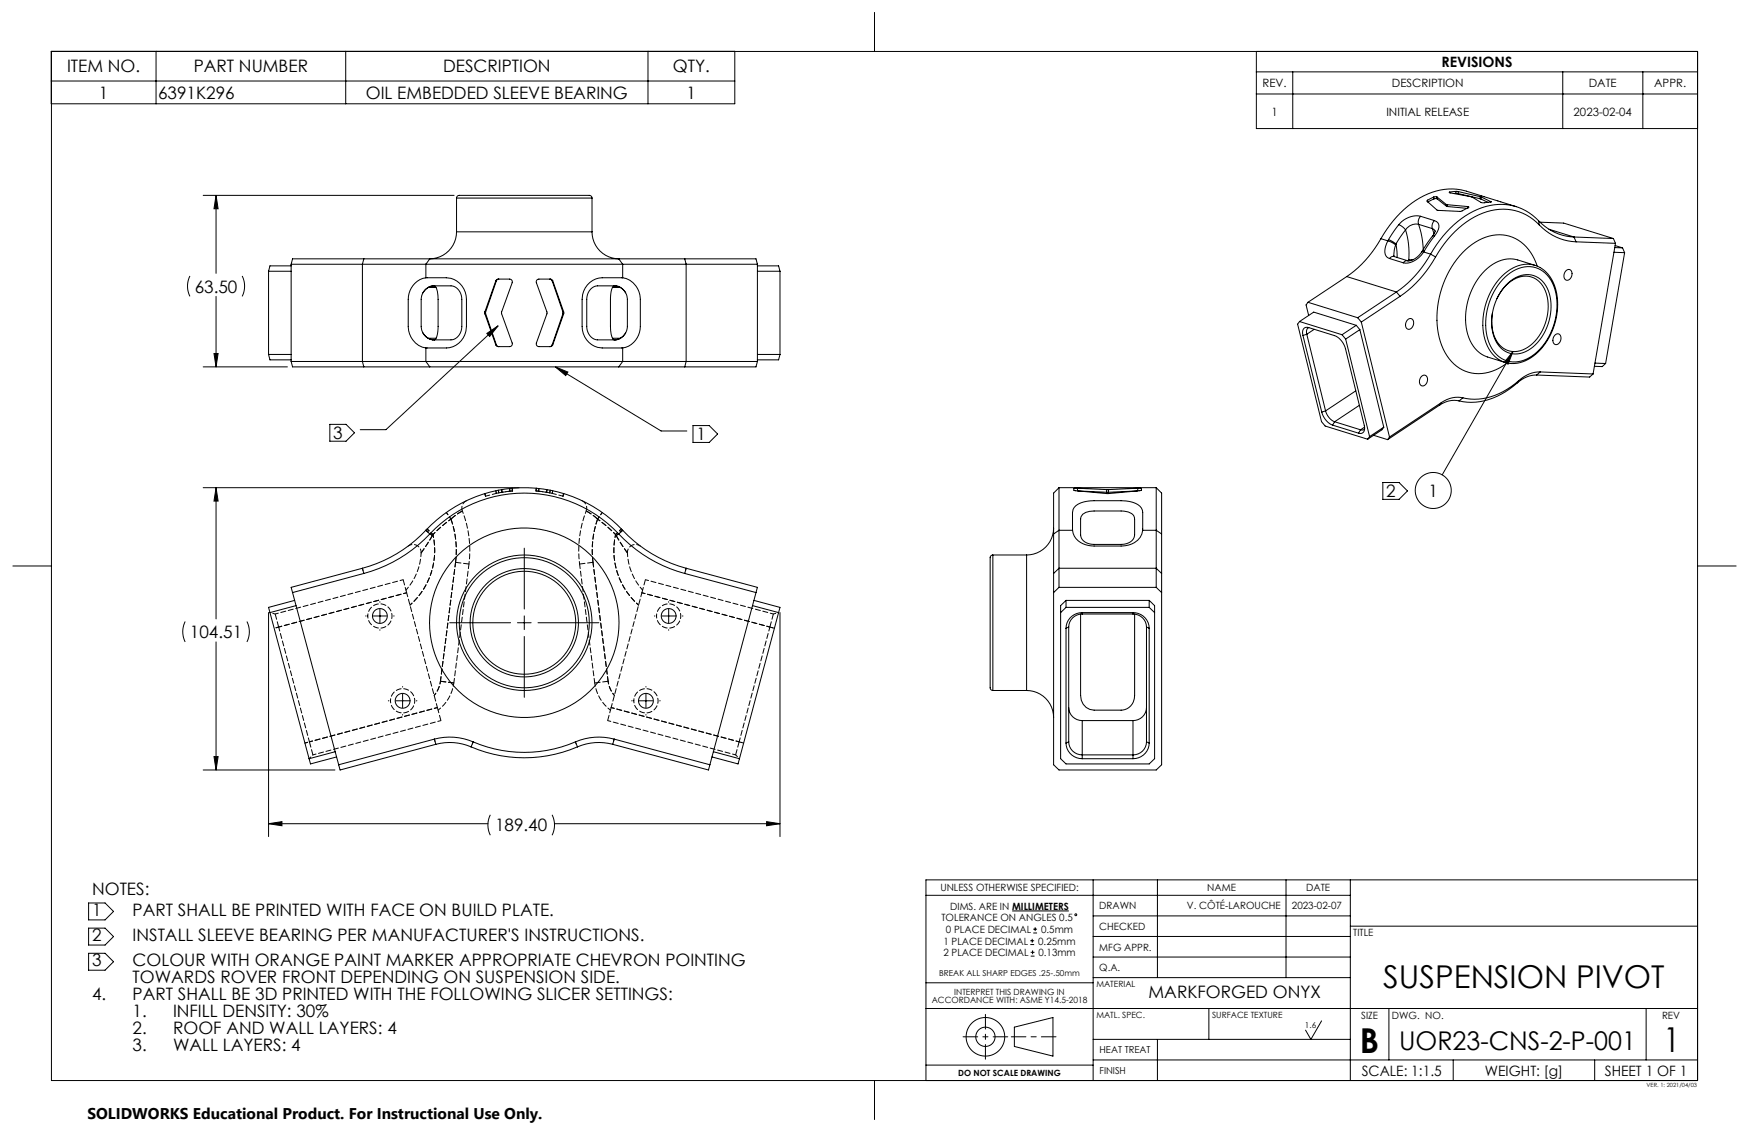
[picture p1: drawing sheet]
<svg xmlns="http://www.w3.org/2000/svg" width="432mm" height="279mm" viewBox="0 0 432 279" stroke-linecap="round" stroke-linejoin="round" font-family="sans-serif">
<g fill="none" stroke="#000" stroke-width=".25">
<path d="M12.6 12.7h168.8v12.9h-168.8zM12.6 20h168.8M12.7 12.7h406.4v254h-406.4zM38.5 12.7v12.9M85.4 12.7v12.9M160 12.7v12.9M215.9 3.2v9.5M310.2 12.7v19h108.9M310.2 17.7h108.9M319.2 17.7v14M385.8 17.7v14M405.6 17.7v14"/>
<path d="M310.2 23.2h108.9M50.2 48.2h61.9M53.3 48.2l.5 3.3h-1zM53.3 48.2v19.3M112.7 57.2a6.7 6.7 0 0 1-6.7 6.7M112.7 48.9a.81 .81 0 0 1 1.1-.7h31.7a.67 .67 0 0 1 .7 .7M112.7 57.2h33.5M112.7 48.9h33.5M112.7 48.9v8.3M146.2 57.2a6.7 6.7 0 0 0 6.6 6.7M146.2 48.9v8.3M340.9 58.9a27.5 27.5 0 0 1-8.4 9.4"/>
<path d="M340.9 58.9l1.7 .5M342.6 59.4a3.5 3.5 0 0 0-.2 4l.6 .4M342.6 59.4l1.9 1.1M342.8 59.2l1.8 1M342.8 59.2l-.2 .2M345.3 55.5l-2.5 3.7M345.3 55.5l.9 .5 .8 .7M347 56.7l-2.4 3.5M347 56.7a19.8 19.8 0 0 1 .8 7.5M350.2 55.4a3 3 0 0 0-3.2 1.3M350.2 55.4l.9 3.2 .3 3M350.2 55.4l3.4 1"/>
<path d="M350.7 53.4a5.5 5.5 0 0 0-5.4 2.1M350.7 53.4a1.99 1.99 0 0 0-.5 2M350.7 53.4l3.4 1M352.4 49.4l-.1 .3 2.6 2.2 5.8 .3 1.9-1-.2-.2M353.6 56.4l.7 .6M353.6 56.4l.4 1.3M353.7 58.2l-2.5 3.7M354 48.6l-1.6 .8M354 48.6v.5M354 49.1l-1.5 .8-.1-.5M354.1 54.4a1.63 1.63 0 0 1 .8 2.7l-.7 1.1M354.1 54.4a1.99 1.99 0 0 0-.5 2"/>
<path d="M354.2 58.2l-2.5 3.7M354.2 58.2h-.5M354.3 57l-.6 1.2M354.8 48.6h-.8M354.8 48.6v.5M354.8 48.6l2.2 1.9M354.8 49.1h-.8M354.8 49.1l2.3 1.8M357 50.5h.3M357 50.5l.1 .4M357.1 50.9l.2 .1M357.3 50.5v.5"/>
<path d="M357.3 50.5l5.1 .5M357.3 51l4.9 .4M357.9 47.4l-.1 .1 5.5 1.1 2.5 1.4 2.3-.2M357.9 47.4v.2M359.4 47.7l-.5 .1M359.4 47.7l.6 .1M359.5 47.2l.5 .1M359.5 47.2l-1.6 .2M359.5 47.2l-.1 .5M360 47.8l5.4 1.2M360 47.3v.5M360 47.3l5.5 1.2"/>
<path d="M362.4 51v.3M365.4 49l.2 .1M365.5 48.5l.2 .1M365.5 48.5l-.1 .5M365.6 49.1l1.8 .9M365.7 48.6l-.1 .5M365.7 48.6l2.4 1.2M368.1 49.8v.1M374.3 51l-12.3-3.8a15.4 15.4 0 0 0-14.4 3.7 28.8 28.8 0 0 0-6.7 8M379.8 54.5a13.4 13.4 0 0 0-17-1.8 26.5 26.5 0 0 0-9.6 10M379.8 54.5a12.7 12.7 0 0 0 8.8 4M379.8 54.5l.2 1"/>
<path d="M380 55.5a12.7 12.7 0 0 0-16-1.9 25.2 25.2 0 0 0-9.6 9.8M380 55.5a13.2 13.2 0 0 0 9.1 4.2M380.2 54.8l5.9 .3 12.2 3.8M382.4 56.6l6.2 1.9M388.6 58.5l.5 1.2M388.6 58.5l9.7 .4M389.1 59.7l9.7 .4M398.3 58.9l.5 1.2M46.9 68.1l-.5 1.3-.1 1.1 .1 1.3 .5 1.4M53.3 73.2v17.4M59.8 68.1l.5 1.3 .1 1.1-.1 1.3-.5 1.4M66.3 67h5.6"/>
<path d="M66.3 67v20.5M71.9 65.2h17.6M71.9 65.2v24M71.9 65.6h-5.3l-.3 1.4M89.5 65.2h15.6M89.5 65.2v24M89.8 63.9h16.3M89.8 63.9l-.3 1.3M89.8 63.9h-17.6l-.3 1.3M105.1 71.4a4.8 4.8 0 0 1 3.9-.8 5.6 5.6 0 0 1 3.6 .4l.9 1 .5 1.5v7.1a3.2 3.2 0 0 1-3.8 3.3h-.6a9.1 9.1 0 0 1-3.9-.4l-1-.9-.6-1.2-.1-7.8a3.6 3.6 0 0 1 1.1-2.2zM105.1 68.6h3.8a5.3 5.3 0 0 1 6.3 5.3v6.7a5.3 5.3 0 0 1-6.3 5.3h-3.8M105.1 65.2h48.6"/>
<path d="M105.1 68.6a5.3 5.3 0 0 0-4.3 5.3v6.7a5.4 5.4 0 0 0 4.3 5.3M105.1 65.2v3.4M105.7 71h1.9M106.1 63.9h46.7M106.1 63.9l-1 1.3M107.2 70.6a2.43 2.43 0 0 1 .9 2.3l.1 7.7a5.3 5.3 0 0 1-.8 3.2l-.2 .1M107.3 70.6a3.3 3.3 0 0 0-2.9 1.7M119.7 77v.4M119.7 77h.2M119.7 77.4l2.7 7.7M119.9 77.4h-.2M119.9 77v.4"/>
<path d="M119.9 77.4l2.6 7.7M122.4 69.3l.5-.4h1.2a3.6 3.6 0 0 1 2.3 .3v.6l-2.6 7.3 2.7 7.8-.2 .4-.3 .2-1.2 .1a3.5 3.5 0 0 1-2.3-.4l-.1-.1M122.4 69.3h.1M122.4 69.3l-2.7 7.7M122.5 69.3l-2.6 7.7M123.2 68.9l-.7 .4M135.7 68.9l.6 .4M136.3 69.3l2.7 7.7M136.5 69.3l-.1-.1a4.1 4.1 0 0 0-2.6-.3l-1.1 .1-.3 .6 2.7 7.6-2.7 7.5 .1 .5a4.1 4.1 0 0 0 2.7 .4l.8-.1 .5-.4M136.5 69.3h-.2M136.5 69.3l2.7 7.7M139 77.4h.2"/>
<path d="M139 77v.4M139 77.4l-2.7 7.7M139.2 77v.4M139.2 77h-.2M139.2 77.4l-2.7 7.7M151.2 71h1.9M151.5 70.6a3.3 3.3 0 0 1 3 1.7M151.7 70.6a3.6 3.6 0 0 0-1 3.3v6.7a5.8 5.8 0 0 0 .7 3.1l.3 .2M152.8 63.9h16.3M152.8 63.9l.9 1.3M153.7 68.6h-2.6a7.9 7.9 0 0 0-5.5 1.1 5.5 5.5 0 0 0-1.9 4.2v6.7a5.3 5.3 0 0 0 6.2 5.3h3.8M153.7 68.6a5.3 5.3 0 0 1 4.4 5.3v6.7a5.3 5.3 0 0 1-4.4 5.3"/>
<path d="M153.7 65.2h15.7M153.7 65.2v3.4M154.9 73.9v6.7M154.9 73.9a3.4 3.4 0 0 0-4-3.3h-2.2a3.1 3.1 0 0 0-3.8 3.3v6.7a3.2 3.2 0 0 0 3.8 3.3h1.1a4.8 4.8 0 0 0 4-.9 3.5 3.5 0 0 0 1.1-2.4M169.1 63.9l.3 1.3M169.1 63.9h17.5l.4 1.3M169.4 65.2v24M169.4 65.2h17.6M187 65.2v24M187 67h5.6M187 65.6h5.2l.4 1.4M192.6 67v20.5"/>
<path d="M320.8 79.4l-.4 .6 5.9 24.1 .9 1.1 10.5 3.2M320.8 79.4l10.5 3.2M320.8 79.4l3.5-2.4 10.5 3.3M322.9 74.6l12.3 3.8M322.9 74.6l-.5 .7 .7 2.6M332.5 68.3l-9.6 6.3M332.5 68.3l12.3 3.8M335.2 78.4l.9 1.1M336.1 79.5l6.9 28.4M343 63.8l3.4 1.1M344.1 63.1l.1 .2M344.2 63.3l-.7 .1-.5 .4"/>
<path d="M344.2 63.3l3.4 1.1M344.5 60.5l-.3 1.2-.1 1.4M344.6 60.2l.3 3.4M344.6 60.2l-.1 .3M344.8 72.1l-9.6 6.3M344.8 72.1l.9 1M345.7 73.1l-9.6 6.4M347.6 64.4h-.7l-.5 .5M347.6 78.8a.9 .9 0 0 1 1.2 0 .9 .9 0 0 1 .2 1.2 1.15 1.15 0 0 1-1.7 1.1 1.7 1.7 0 0 1 .3-2.3zM347.8 64.2v.2M348.8 64.1l-1 .1M351 62.1a4.2 4.2 0 0 1-3.4 2.3"/>
<path d="M351 62.1l.5 .1M351.2 61.9l-.2 .2M351.2 61.9h.5M351.5 62.2a5.1 5.1 0 0 1-5.1 2.7M351.5 62.2l1.7 .5M351.7 61.9l-.2 .3M353.2 62.7a27.5 27.5 0 0 1-8.4 9.4M353.2 62.7l1.2 .7M354.4 63.4a28.6 28.6 0 0 1-8.7 9.7M369.6 73.7a8.7 8.7 0 0 1 7.2-5.5 5.8 5.8 0 0 1 5.2 5.1 12.3 12.3 0 0 1-5.4 12.8 5.2 5.2 0 0 1-7.8-3.4l-.5-2.3 .1-3.1M371.6 68.4a7.4 7.4 0 0 1 8.8-1.8 10.2 10.2 0 0 1 3.9 10.1 14.9 14.9 0 0 1-7.4 11.9 6.6 6.6 0 0 1-9.3-4 15.9 15.9 0 0 1 4-16.2zM371.8 70.4a6.3 6.3 0 0 1 8-1.8 9.3 9.3 0 0 1 2.9 9.7 11.6 11.6 0 0 1-6.7 8.8 5.5 5.5 0 0 1-7.2-4.1 13.4 13.4 0 0 1 3-12.6z"/>
<path d="M379 65.5l-4.3-1.3a8.5 8.5 0 0 0-8.7 3.3 16.4 16.4 0 0 0-3 16.6 7.3 7.3 0 0 0 4.3 4l4.2 1.3M379.5 65.7a10.1 10.1 0 0 0-9.3-7.8 14.4 14.4 0 0 0-11.2 7 22.6 22.6 0 0 0-2.7 21.3 9.6 9.6 0 0 0 14.6 4.2l1.2-.8M380.2 66a7.4 7.4 0 0 0-8.7 1.5 16.4 16.4 0 0 0-4.3 17.9 6.9 6.9 0 0 0 5.7 4.3M380.3 66.1a10 10 0 0 1 4.3 9.1 15.9 15.9 0 0 1-7.3 13.5l-2.1 .8-2.3 .2M386.7 66.7a.9 .9 0 0 1 1.2 0 .9 .9 0 0 1 .2 1.2 1.15 1.15 0 0 1-1.7 1 1.7 1.7 0 0 1 .3-2.2zM398.5 62.3l2.6 .1M398.7 61.1l1.9 .1M398.7 60.6l1.9 .6M398.8 60.1l-5.5 32.2M400.6 61.2l.5 1.2M401.1 62.4l-4.7 27.3M50.2 90.6h20.8"/>
<path d="M52.8 87.3h1l-.5 3.3zM66.3 87.5h5.6M66.3 87.5l.3 1.3h5.3M71.9 89.2h17.6M71.9 89.2l.3 1.4h17.6M89.5 89.2h15.6M89.5 89.2l.3 1.4M89.8 90.6h16.3M104.4 82.2a3.3 3.3 0 0 0 2.9 1.7M105.1 89.2h48.6M105.1 85.9v3.3M105.1 89.2l1 1.4"/>
<path d="M105.7 83.5h2M106.1 90.6h46.7M120.2 82.3l2.8-1.9-2.1 2.6zM122.5 85.1h-.1M122.5 85.1l.7 .5M123 80.4l-27.7 25.7h-6.4M136.3 85.1h.2M136.3 85.1l-.6 .5M137.1 90.6l3.1 1.2-.5 .9zM137.1 90.6l26.1 15.8h6.4M151.2 83.5h1.9M152.8 90.6h16.3"/>
<path d="M153.7 89.2h15.7M153.7 85.9v3.3M153.7 89.2l-.9 1.4M154.5 82.2a3.3 3.3 0 0 1-3 1.7M169.4 89.2l-.3 1.4M169.4 89.2h17.6M187 89.2l-.4 1.4h-17.5M187 87.5h5.6M192.6 87.5l-.4 1.3h-5.2M321.7 82.8l4.6 18.9M322.6 82.5l-.9 .3M322.6 82.5l4.7 18.9"/>
<path d="M323.1 80.9l6.4 1.9a4.7 4.7 0 0 1 2.7 3.3l4.6 18.9a1.28 1.28 0 0 1 0 1.4 1.28 1.28 0 0 1-1.4 .5M323.1 80.9a1.15 1.15 0 0 0-1.3 .2 1.15 1.15 0 0 0-.2 1.3l.1 .4M323.1 80.9l-.5 .5v1.1M324.5 81.3l-1.9 1.2M331.3 82.6l.9 1.1M332.2 83.7l5.9 24.1M334.7 96.5l-7.4 4.9M334.8 80.3l-3.5 2.3M334.8 80.3l.9 1.1M335.7 81.4l-3.5 2.3M335.7 81.4l5.9 24M351.1 92.8a.9 .9 0 0 1 1.1 0 .9 .9 0 0 1 .2 1.1 1.15 1.15 0 0 1-1.7 1.1 1.7 1.7 0 0 1 .4-2.2z"/>
<path d="M355.4 100l-12.8 8.5M355.9 99.3l-12.9 8.6M355.9 99.3l-.5 .7M360.2 99a6 6 0 0 0-4.8 1M361.2 98.2a6.7 6.7 0 0 0-5.3 1.1M361.2 98.2l-1 .8M373.5 86.8l-17.4 30.4M373.5 86.8l-1.2 3.1-.9-.5zM374.6 94.5a16.2 16.2 0 0 1-14.4 4.5M375 93.9a15.6 15.6 0 0 1-13.8 4.3M375 93.9l-.4 .6M379.4 92.6a6.9 6.9 0 0 0-4.8 1.9"/>
<path d="M380.2 91.8a7.6 7.6 0 0 0-5.2 2.1M380.2 91.8l13.1 .5M380.2 91.8l-.8 .8M384 82.6a.9 .9 0 0 1 1.1 0 .9 .9 0 0 1 .3 1.1 1.15 1.15 0 0 1-1.7 1.1 1.7 1.7 0 0 1 .3-2.2zM393.3 92.3l-.8 .8-13.1-.5M393.8 89.6l2.6 .1M396.4 89.7l-.8 .8-2-.1M81.4 104.7h4l2.1 2.1-2.1 2.1h-4zM171.1 105h4l2.1 2.1-2.1 2.1h-4zM326.3 101.7a4.8 4.8 0 0 0 2.7 3.2M327.3 101.4a4 4 0 0 0 2.2 2.7M327.3 101.4l-1 .3"/>
<path d="M329 104.9l6.4 2M329.5 104.1l6.4 2M329.5 104.1l-.5 .8M335.6 100l-6.1 4.1M335.9 106.1l-.5 .8M336.9 105.4l-1 .7M336.9 105.9l-.4 .2h-.6M338.1 107.8l-.4 .6M339.1 107.4l3.5 1.1M341.4 119.1h4l2.1 2.1-2.1 2.1h-4zM341.6 105.4l-3.5 2.4M341.6 105.4l-.4 .7-3.5 2.3"/>
<path d="M343 107.9l-.4 .6M3.2 139.7h9.5M50.2 120.4h78M53.3 120.4l.5 3.3h-1zM53.3 120.4v32.4M105.1 130.9a33.3 33.3 0 0 1-15.6 9.4M105.1 130.9a33.3 33.3 0 0 1 48.6 0M105.1 130.9l1 .9M106.1 131.8a34.7 34.7 0 0 1-16.3 9.7M106.1 131.8a32 32 0 0 1 46.7 0M129.4 135.3v15M152.8 131.8a34.7 34.7 0 0 0 16.3 9.7"/>
<path d="M153.7 130.9a33.3 33.3 0 0 0 15.7 9.4M153.7 130.9l-.9 .9M245.1 137a.91 .91 0 0 0-.6 1.3v31.5a.67 .67 0 0 0 .6 .6M245.1 137v33.4M245.1 137h8.4M253.5 137v33.4M260.1 130.3a6.7 6.7 0 0 1-6.6 6.7M260.1 131.8v9.7M261.5 130.9v9.4M261.5 120.4v10.5M261.5 120.4l-1.4 1.3v10.1M261.5 120.4h24"/>
<path d="M261.5 130.9l-1.4 .9M261.5 130.9h3.3M264.8 130.9a4.9 4.9 0 0 0 5.3 3.9h6.7a5.3 5.3 0 0 0 5.1-3l.2-.9M264.8 130.9v-3.5a2.96 2.96 0 0 1 2.7-3.5l2.6-.3h6.7l2 .2a3.4 3.4 0 0 1 3.3 2.7v4.4M266 120.5h-.8l-.1 .5 8.4 .8 8.3-.8v-.4l-.9-.1M266 120.5v.7M266 120.5l7.2 .3M266.2 121.2l7 .3M267.3 126.9l.7-.4 1-.3 7.8-.1a3.6 3.6 0 0 1 3.1 1.3l.2 .7v1.8a4.7 4.7 0 0 1-.5 3.4 3.8 3.8 0 0 1-2.8 1.1h-6.7a2.8 2.8 0 0 1-3.3-3v-2.4a2.68 2.68 0 0 1 .5-2.1zM273.2 120.8h.5M273.2 120.8v.7M273.2 121.5h.5"/>
<path d="M273.7 120.8v.7M280.7 121.2l-7 .3M280.9 120.5v.7M280.9 120.5l-7.2 .3M282.1 130.9h3.4M285.5 130.9v9.4M285.5 120.4v10.5M285.5 120.4l1.3 1.3v10.1M285.5 130.9l1.3 .9M286.8 131.8v9.7M419.1 139.7h9.5M45.7 153.4l-.4 1.3-.2 1 .2 1.4 .4 1.3"/>
<path d="M53.3 158.4v31.6M61 153.4l.4 1.3 .2 1-.2 1.4-.4 1.3M66.3 151.2v55.3M72.7 148.2l-6.4 1.7 10.4 38.7 6.4-1.8M73.1 149.5l-6.5 1.7M89.5 140.3l-17.6 4.7 12.1 45 23.6-6.3M89.5 140.3l.3 1.2M89.8 141.5l-17.6 4.8M90.3 152h.1M92.1 152h3.4M93.8 148.5v.2M93.8 150.3v3.4"/>
<path d="M93.8 155.4v.2M97.2 152h.1M111 153.7h15M127.7 153.7h3.4M129.4 152v3.4M129.4 157.1v15M132.8 153.7h15.1M161.6 152h.1M163.4 152h3.4M165.1 148.5v.2M165.1 150.3v3.4M165.1 155.4v.2"/>
<path d="M168.5 152h.1M169.1 141.5l17.5 4.8M169.4 140.3l17.6 4.7-12.1 45-23.6-6.3M169.4 140.3l-.3 1.2M185.8 149.5l6.4 1.7M186.1 148.2l6.5 1.7-10.4 38.7-6.4-1.8M192.6 151.2v55.3M260.1 141.5v47.3l1.4 1.2h24l1.3-1.2v-47.3M261.5 145l-1.4 1.3M261.5 145h24M261.5 140.3l-1.4 1.2M261.5 140.3v4.7"/>
<path d="M261.5 140.3h24M263.2 148.2l-1.3 1.3v37.8l1.3 1.3h20.5l1.4-1.3v-37.8l-1.4-1.3M263.2 149.9l-1.3 1.3M263.2 149.9h20.5M263.2 148.2v1.7M263.2 155.1v28.3M263.2 148.2h20.5M263.9 154.8l-.7 .3M263.9 154.8v28.3M266.8 151.6v20a3.5 3.5 0 0 0 3.3 3.7h6.7a3.4 3.4 0 0 0 3.3-3.7v-20M267.2 151.2a3.9 3.9 0 0 0-4 3.9M267.2 151.5a3.3 3.3 0 0 0-3.3 3.3"/>
<path d="M267.2 151.2h12.5M267.2 151.2v.3M267.2 151.5h12.5M279.7 151.2a3.9 3.9 0 0 1 4 3.9M279.7 151.5a3.3 3.3 0 0 1 3.4 3.3M279.7 151.2v.3M283.1 154.8l.6 .3M283.1 154.8v28.3M283.7 149.9l1.4 1.3M283.7 148.2v1.7M283.7 155.1v28.3M285.5 145l1.3 1.3"/>
<path d="M285.5 140.3v4.7M285.5 140.3l1.3 1.2M95.9 173h.1M97.7 173h3.4M99.4 169.4v.2M99.4 171.3v3.4M99.4 176.4v.1M102.8 173h.1M155.9 173h.2M157.8 173h3.4M159.5 169.4v.2M159.5 171.3v3.4"/>
<path d="M159.5 176.4v.1M162.9 173h.1M245.1 170.4h8.4M253.5 170.4a6.7 6.7 0 0 1 6.6 6.7M263.9 174.6a3.3 3.3 0 0 0 3.3 3.3M267.2 177.9v9.4M267.2 177.9h12.5M279.7 177.9v9.4M283.1 174.6a3.3 3.3 0 0 1-3.4 3.3M50.2 190h32.5M52.8 186.7h1l-.5 3.3zM82.8 185.5l-6.5 1.8"/>
<path d="M107.2 182.4a14.7 14.7 0 0 1 9.6 .7M107.2 182.4l-23.6 6.4M107.2 182.4l.4 1.3M107.6 183.7a13.3 13.3 0 0 1 8.7 .6M116.3 184.3a33.3 33.3 0 0 0 26.3 0M116.8 183.1a32 32 0 0 0 25.2 0M116.8 183.1l-.5 1.2M142 183.1l.6 1.2M151.3 183.7a13.3 13.3 0 0 0-8.7 .6M151.6 182.4a14.7 14.7 0 0 0-9.6 .7M151.6 182.4l23.7 6.4M151.6 182.4l-.3 1.3"/>
<path d="M176.1 185.5l6.5 1.8M263.2 183.4a3.9 3.9 0 0 0 4 3.9M263.9 183.1a3.3 3.3 0 0 0 3.3 3.2h12.5a3.3 3.3 0 0 0 3.4-3.2M263.9 183.1l-.7 .3M267.2 187.3h12.5M283.1 183.1l.6 .3M283.7 183.4a3.9 3.9 0 0 1-4 3.9M66.3 203.3h54.2M66.3 203.3l3.3-.5v1zM121.1 201.1l-.5 1.3-.1 1.1 .1 1.3 .5 1.4M136.3 201.1l.4 1 .2 1.4-.1 1.3-.5 1.4M136.9 203.3h55.7"/>
<path d="M189.3 202.8l3.3 .5-3.3 .5zM269.9 217.2v49.5M285.7 217.2v24.1M317.5 217.2v24.1M333.4 217.2v49.5M419.1 217.2h-190.5v49.5M21.9 222.9h4l2.1 2.1-2.1 2h-4zM21.9 229.1h4l2.1 2.1-2.1 2.1h-4zM21.9 235.3h4l2.1 2.1-2.1 2.1h-4zM228.6 221h104.8M249.9 224.8h14M254.4 233.1h.9"/>
<path d="M254.4 232.2h.9M254.5 236h.9M254.5 235h.9M254.8 231.7v1M254.9 234.6v.9M255.1 230.3h.9M255.1 229.3h.9M255.6 228.9v.9M269.9 231.1h63.5M269.9 226.1h63.5M269.9 236.2h63.5M333.4 228.6h85.7"/>
<path d="M228.6 248.9h190.5M228.6 242.6h41.3M250.4 253.5l9.6-2.4v9.6l-9.6-2.4zM269.9 241.3h63.5M269.9 256.5h63.5M285.7 256.5v10.2M298.4 248.9v7.6M326.3 252l-2.7 4.5-1.3-2.2M342.9 248.9v12.7M406.4 248.9v12.7M215.9 266.7v9.5M228.6 262.9h41.3"/>
<path d="M269.9 261.6h149.2M358.8 261.6v5.1M393.7 261.6v5.1"/>
<circle cx="353.8" cy="121.1" r="4.4"/>
<circle cx="93.8" cy="152" r="1.83"/>
<circle cx="129.4" cy="153.7" r="13.4"/>
<circle cx="129.4" cy="153.7" r="12.7"/>
<circle cx="129.4" cy="153.7" r="23.4"/>
<circle cx="129.4" cy="153.7" r="16.1"/>
<circle cx="129.4" cy="153.7" r="16.7"/>
<circle cx="165.1" cy="152" r="1.83"/>
<circle cx="99.4" cy="173" r="1.83"/>
<circle cx="159.5" cy="173" r="1.83"/>
<circle cx="265.6" cy="225.8" r=".24"/>
<circle cx="243.3" cy="255.9" r="2.38"/>
<circle cx="243.3" cy="255.9" r="4.8"/>
</g>
<g fill="none" stroke="#000" stroke-width=".25" stroke-dasharray="1.3 .6" stroke-dashoffset="-.1">
<path d="M111.3 128.1l1.4-1.1 1.5-.9M114.2 126.1l-1.4 .8-1.5 1.2M115.8 139.2l-3.3-.4M144.7 126.1l1.4 .8 1.4 1.2M146.4 138.8l-3.3 .4M147.5 128.1l-1.3-1.1-1.5-.9M68.8 154.8l-.9-3.3M100.4 146.3l-.9-3.2M159.3 143.1l-.8 3.2M190.9 151.5l-.8 3.3M108.7 168.1l3.3 .5M108.9 177.9l-.9-3.3"/>
<path d="M112 168.6l-3.3-.5M150.1 168.1l-3.3 .5M150.9 174.6l-.9 3.3M77.3 186.3l-.9-3.2M182.5 183.1l-.9 3.2"/>
</g>
<g fill="none" stroke="#000" stroke-width=".25" stroke-dasharray="1.3 .6" stroke-dashoffset=".7">
<path d="M105.1 130.9l1 .9M153.7 130.9l-.9 .9M67.9 151.5l-1.3-.3M89.5 140.3l.3 1.2M90.8 152a3 3 0 0 1 4.3-2.7 3 3 0 0 1 .5 5.1 3 3 0 0 1-4.8-1.8v-.6M162.1 152a3 3 0 0 1 4.3-2.7 3 3 0 0 1 .5 5.1 3 3 0 0 1-4.8-1.8v-.6M169.4 140.3l-.3 1.2M190.9 151.5l1.3-.3M96.4 173a3 3 0 0 1 4.3-2.7 3 3 0 0 1 .5 5.1 3 3 0 0 1-4.7-1.9l-.1-.5M156.5 173a3 3 0 0 1 4.3-2.7 3 3 0 0 1 .5 5.1 3 3 0 0 1-4.8-1.9v-.5M76.3 187.3l1-1M107.2 182.4l.4 1.3"/>
<path d="M116.8 183.1l-.5 1.2M142 183.1l.6 1.2M151.6 182.4l-.3 1.3M181.6 186.3l1 1"/>
</g>
<g fill="none" stroke="#000" stroke-width=".25" stroke-dasharray="1.3 .6" stroke-dashoffset=".6">
<path d="M105.5 130.6l1.4 1.3M106.9 131.9l-1.4-1.3M106.9 131.9l2.1-2 2.3-1.8M106.9 131.9a18 18 0 0 1-5.7 17.5M110.2 126.5l1.1 1.6M111.3 128.1l-1.1-1.6M111.3 128.1l-2.3 1.8-2.1 2M115.8 139.2a26.6 26.6 0 0 0-1.6-13.1M144.7 126.1a26.6 26.6 0 0 0-1.6 13.1M147.5 128.1l2.3 1.8 2.2 2M147.5 128.1l1.2-1.6M148.7 126.5l-1.2 1.6"/>
<path d="M152 131.9a18 18 0 0 0 5.7 17.5M152 131.9l1.4-1.3M152 131.9l-2.2-2-2.3-1.8M153.4 130.6l-1.4 1.3M68.8 154.8l-1.1 .3M101.2 149.4a18 18 0 0 0 5.7-17.5M157.7 149.4a18 18 0 0 1-5.7-17.5M190.1 154.8l1.1 .3M191.2 155.1l-1.1-.3M107.2 171.6a6.7 6.7 0 0 0 1.5-3.5M108.7 168.1a6.7 6.7 0 0 1-1.5 3.5M150.1 168.1a6.7 6.7 0 0 0 1.6 3.5"/>
<path d="M151.7 171.6a6.7 6.7 0 0 1-1.6-3.5M75.3 183.4l1.1-.3M182.5 183.1l1.1 .3M183.6 183.4l-1.1-.3"/>
</g>
<g fill="none" stroke="#000" stroke-width=".25" stroke-dasharray="1.3 .6" stroke-dashoffset=".5">
<path d="M105.1 130.9l1.6 1.3M106.7 132.2l-1.6-1.3M152.1 132.2l1.6-1.3M153.7 130.9l-1.6 1.3M68.8 154.8l31.6-8.5M99.5 143.1l-31.6 8.4M100.4 146.3l-31.6 8.5M158.5 146.3l31.6 8.5M190.1 154.8l-31.6-8.5M190.9 151.5l-31.6-8.4M108 174.6l-31.6 8.5M108.2 175.3a10 10 0 0 0 3.8-6.7"/>
<path d="M146.8 168.6a10 10 0 0 0 3.9 6.7M150 177.9l31.6 8.4M150.9 174.6l31.6 8.5M76.4 183.1l31.6-8.5M77.3 186.3l31.6-8.4M182.5 183.1l-31.6-8.5"/>
</g>
<g fill="none" stroke="#000" stroke-width=".25" stroke-dasharray="1.3 .6" stroke-dashoffset=".3">
<path d="M100.8 134.8a2 2 0 0 1 2.1-.2 2 2 0 0 1 1.1 1.9M104 136.5a14.6 14.6 0 0 1-3.8 9.2M119.7 121.8l.2 .7M119.9 122.5l-.2-.7M122.4 121.1l.1 .7M122.5 121.8l-.1-.7M123 121l.2 .6M123.2 121.6l-.2-.6M123.8 120.9l.1 .6M123.8 120.8l.2 .7M124 121.5l-.2-.7M124 121.5l2.5-.3"/>
<path d="M125.8 120.6l.1 .6M125.9 121.2h.6M125.9 121.2l-.1-.6M126.4 120.5l.1 .7M126.5 121.2l-.1-.7M126.5 121.2v-.7M132.3 121.2h.7M132.4 121.2v-.7M132.4 120.5l-.1 .7M132.4 120.5v.7M133 121.2v-.6M133 120.6v.6"/>
<path d="M134.9 121.5l.1-.7M134.9 121.5l-2.5-.3M135 121.5l.1-.6M135 120.8l-.1 .7M135.7 121.6l.2-.6M135.9 121l-.2 .6M136.3 121.8l.2-.7M136.5 121.1l-.2 .7M139 122.5l.2-.7M139.2 121.8l-.2 .7M154.9 136.5a2 2 0 0 1 1.1-1.9 2 2 0 0 1 2.1 .2M158.6 145.7a14.6 14.6 0 0 1-3.7-9.2"/>
<path d="M190.1 154.8l-7.6 28.3M108 174.6l-7.6-28.3M150.9 174.6l7.6-28.3M76.4 183.1l-7.6-28.3"/>
</g>
<g fill="none" stroke="#000" stroke-width=".25" stroke-dasharray="1.3 .6">
<path d="M104 136.5l2.7-4.3M106.7 132.2l.2-.3M106.7 132.2l-2.7 4.3M106.9 131.9l-.2 .3M111.3 128.1a23.3 23.3 0 0 1 1.2 10.7M112.5 138.8a23.3 23.3 0 0 0-1.2-10.7M119.9 122.5h.1M122.5 121.8l.7-.2M123.9 121.5h.1M126.5 121.2h.1M134.9 121.5h.1M135.7 121.6l.6 .2"/>
<path d="M139 122.5h.1M146.4 138.8a23.3 23.3 0 0 1 1.1-10.7M147.5 128.1a23.3 23.3 0 0 0-1.1 10.7M152 131.9l.1 .3M152.1 132.2l2.8 4.3M152.1 132.2l-.1-.3M154.9 136.5l-2.8-4.3"/>
</g>
<path d="M112.5 138.8l-3.8 29.3M114.2 126.1a2 2 0 0 1 1-2.5M143.1 139.2l3.7 29.4M143.7 123.6a2 2 0 0 1 1 2.5M146.4 138.8l3.7 29.3M108.7 168.1l3.8-29.3M112 168.6l3.8-29.4M150.1 168.1l-3.7-29.3" fill="none" stroke="#000" stroke-width=".25" stroke-dasharray="1.3 .6" stroke-dashoffset=".1"/>
<path d="M119.9 122.5l2.6-.7M123.2 121.6l2.7-.4M133 121.2l2.7 .4M139 122.5l-2.7-.7" fill="none" stroke="#000" stroke-width=".25" stroke-dasharray="1.3 .6" stroke-dashoffset=".2"/>
<path d="M237.8 255.9h11M249.7 255.9h11M243.3 261.4v-11" fill="none" stroke="#000" stroke-width=".25" stroke-dasharray="15.2 1.3 1.3 1.3" stroke-dashoffset="11.6"/>
<g fill="#000">
<path d="M137.1 90.6l3.1 1.2-.5 .9zM120.2 82.3l2.8-1.9-2.1 2.6zM373.5 86.8l-1.2 3.1-.9-.5z"/>
<path d="M53.3 120.4l.5 3.3h-1zM52.8 186.7h1l-.5 3.3zM189.3 202.8l3.3 .5-3.3 .5zM66.3 203.3l3.3-.5v1zM53.3 48.2l.5 3.3h-1zM52.8 87.3h1l-.5 3.3z"/>
</g>
<g font-size="8.5">
<text x="335.7" y="260">B</text>
<text x="410.6" y="259.8">1</text>
</g>
<text font-size="7.8" x="341.5" y="243.7">SUSPENSION PIVOT</text>
<text font-size="6.4" x="345.4" y="259.2">UOR23-CNS-2-P-001</text>
<g font-size="4.2">
<text x="16.6" y="17.9">ITEM NO.</text>
<text x="47.8" y="17.9">PART NUMBER</text>
<text x="109.4" y="17.9">DESCRIPTION</text>
<text x="166.1" y="17.9">QTY.</text>
<text x="24.4" y="24.3">1</text>
<text x="39" y="24.3">6391K296</text>
<text x="90.3" y="24.3">OIL EMBEDDED SLEEVE BEARING</text>
<text x="169.5" y="24.3">1</text>
<text x="48.1" y="72.2">63.50</text>
<text x="82.3" y="108.3">3</text>
<text x="171.9" y="108.6">1</text>
<text x="342.2" y="122.7">2</text>
<text x="352.7" y="122.6">1</text>
<text x="46.9" y="157.5">104.51</text>
<text x="122.2" y="205.2">189.40</text>
<text x="22.7" y="220.9">NOTES:</text>
<text x="22.7" y="226.1">1</text>
<text x="32.7" y="226.1">PART SHALL BE PRINTED WITH FACE ON BUILD PLATE.</text>
<text x="22.7" y="232.3">2</text>
<text x="32.7" y="232.3">INSTALL SLEEVE BEARING PER MANUFACTURER'S INSTRUCTIONS.</text>
<text x="22.7" y="238.5">3</text>
<text x="32.7" y="238.5">COLOUR WITH ORANGE PAINT MARKER APPROPRIATE CHEVRON POINTING</text>
<text x="32.7" y="242.7">TOWARDS ROVER FRONT DEPENDING ON SUSPENSION SIDE.</text>
<text x="22.7" y="246.9">4.</text>
<text x="32.7" y="246.9">PART SHALL BE 3D PRINTED WITH THE FOLLOWING SLICER SETTINGS:</text>
<text x="32.7" y="251.1">1.</text>
<text x="42.7" y="251.1">INFILL DENSITY: 30%</text>
<text x="283.6" y="246.4">MARKFORGED ONYX</text>
<text x="32.7" y="255.2">2.</text>
<text x="42.7" y="255.2">ROOF AND WALL LAYERS: 4</text>
<text x="32.7" y="259.4">3.</text>
<text x="42.7" y="259.4">WALL LAYERS: 4</text>
</g>
<text font-size="3.8" x="21.6" y="276.3">SOLIDWORKS Educational Product. For Instructional Use Only.</text>
<g font-size="3.5">
<text x="355.9" y="16.5">REVISIONS</text>
<text x="336.2" y="265.5">SCALE: 1:1.5</text>
<text x="366.6" y="265.5">WEIGHT: [g]</text>
<text x="396.2" y="265.5">SHEET 1 OF 1</text>
</g>
<g font-size="2.8">
<text x="311.7" y="21.5">REV.</text>
<text x="343.6" y="21.5">DESCRIPTION</text>
<text x="392.2" y="21.5">DATE</text>
<text x="408.4" y="21.5">APPR.</text>
<text x="313.9" y="28.5">1</text>
<text x="342.3" y="28.5">INITIAL RELEASE</text>
<text x="388.5" y="28.5">2023-02-04</text>
</g>
<g font-size="2.5">
<text x="232.2" y="220">UNLESS OTHERWISE SPECIFIED:</text>
<text x="298.1" y="220">NAME</text>
<text x="322.5" y="220">DATE</text>
<text x="232.4" y="227.4">TOLERANCE ON ANGLES 0.5</text>
<text x="234.6" y="224.6">DIMS. ARE IN MILLIMETERS</text>
<text x="271.4" y="224.5">DRAWN</text>
<text x="293.1" y="224.4">V. CÔTÉ-LAROUCHE</text>
<text x="319" y="224.3">2023-02-07</text>
<text x="232.9" y="233.1">1 PLACE DECIMAL</text>
<text x="233.5" y="230.3">0 PLACE DECIMAL</text>
<text x="256.3" y="233.1">0.25mm</text>
<text x="257" y="230.3">0.5mm</text>
<text x="271.4" y="229.6">CHECKED</text>
<text x="334.1" y="231">TITLE</text>
<text x="232.9" y="236">2 PLACE DECIMAL</text>
<text x="256.4" y="236">0.13mm</text>
<text x="271.4" y="239.7">Q.A.</text>
<text x="271.4" y="234.6">MFG APPR.</text>
<text x="336.1" y="251.6">SIZE</text>
<text x="343.7" y="251.6">DWG. NO.</text>
<text x="410.3" y="251.6">REV</text>
</g>
<g font-size="2.4">
<text x="271.5" y="260">HEAT TREAT</text>
<text x="271.5" y="265">FINISH</text>
</g>
<g font-size="2.1">
<text x="235.6" y="245.5">INTERPRET THIS DRAWING IN</text>
<text x="270.7" y="243.7">MATERIAL</text>
<text x="230" y="247.6">ACCORDANCE WITH: ASME Y14.5-2018</text>
<text x="270.7" y="251.3">MATL. SPEC.</text>
<text x="299.3" y="251.3">SURFACE TEXTURE</text>
<text x="236.6" y="265.7">DO NOT SCALE DRAWING</text>
</g>
<g font-size="2">
<text x="231.9" y="241">BREAK ALL SHARP EDGES .25-.50mm</text>
<text x="322.2" y="253.8">1.6</text>
</g>
<text font-size="1.4" x="406.5" y="268.3">VER. 1: 2021/04/03</text>
</svg>
